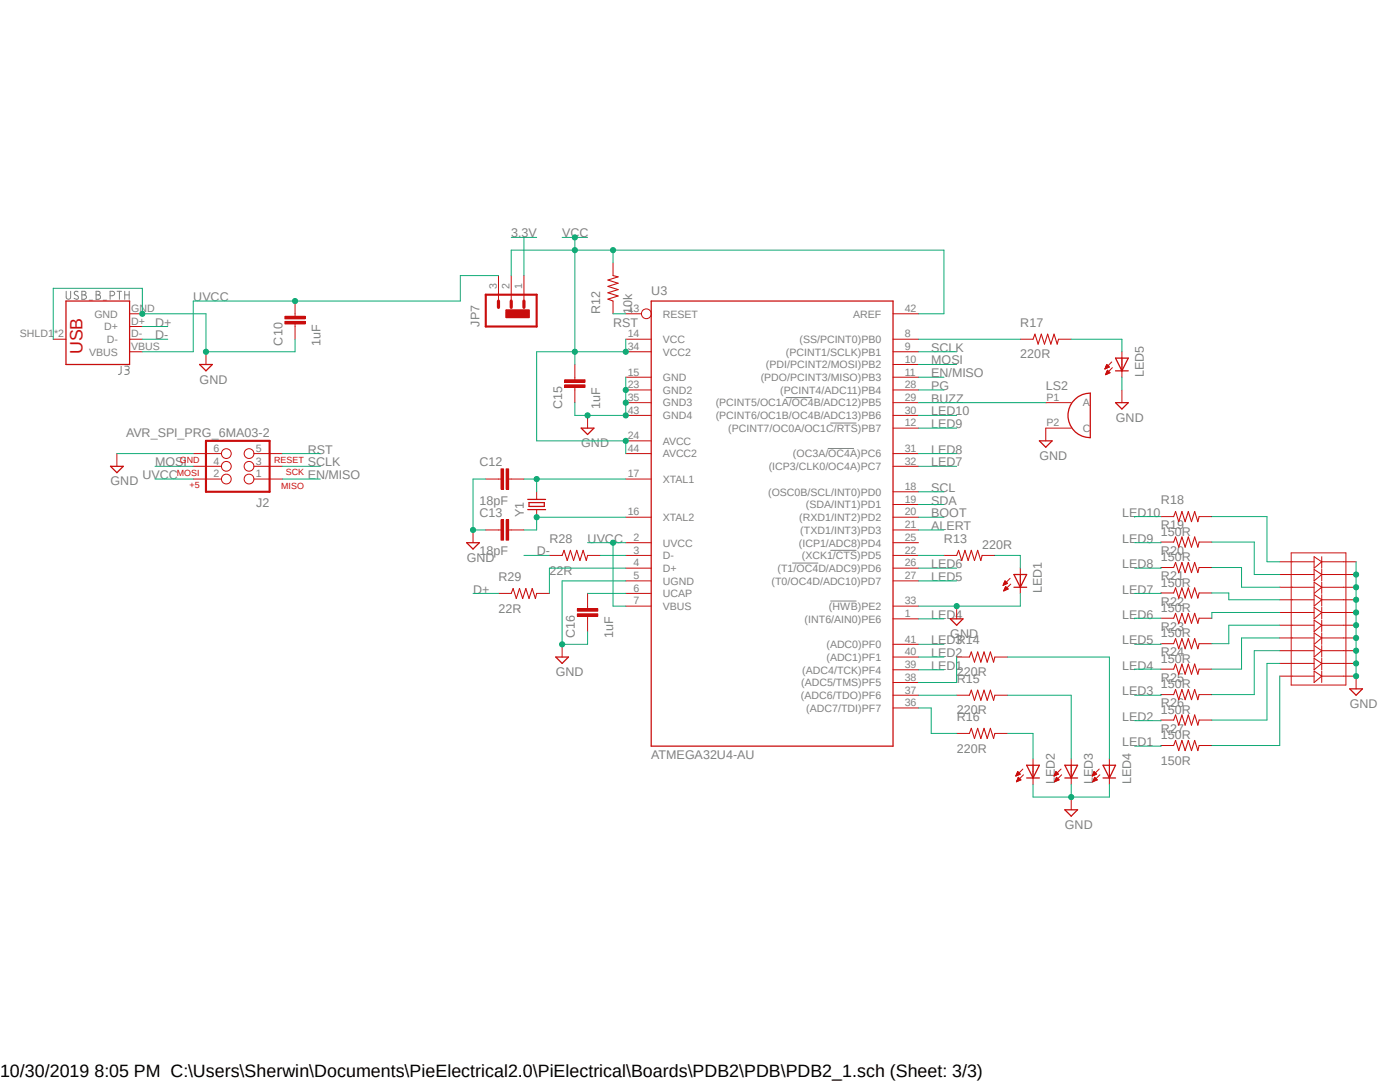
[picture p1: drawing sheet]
<svg xmlns="http://www.w3.org/2000/svg" width="279mm" height="216mm" viewBox="0 0 279 216" stroke-linecap="round" stroke-linejoin="round" font-family="sans-serif">
<path d="M3.7 44.8l272 121.2M275.7 44.8l-272 121.2" fill="none" stroke="#fff" stroke-width=".2"/>
<g fill="none" stroke="#808080" stroke-width=".2">
<path d="M13.2 58.1v1.2a.46 .46 0 0 0 .3 .4 .46 .46 0 0 0 .6-.2v-1.4M15.6 58.3a.45 .45 0 0 0-.8 .2 1.01 1.01 0 0 0 .8 .7v.4a.55 .55 0 0 1-.8-.1M16.3 58.1h.5a.36 .36 0 0 1 .4 .4 .36 .36 0 0 1-.4 .3 .44 .44 0 0 1 .4 .7l-.4 .2h-.5zM16.3 58.8h.5M17.8 59.9h.7M19.2 58.1l.6 .1a.34 .34 0 0 1 0 .6h-.2a.45 .45 0 0 1 .4 .3 .45 .45 0 0 1 0 .4l-.4 .2h-.4zM19.2 58.8h.4M20.6 59.9h.7M22 59h.4a.45 .45 0 0 0 .5-.3 .45 .45 0 0 0-.3-.5l-.6-.1v1.6M23.4 58.1h.9M23.8 58.1v1.6M24.9 58.8h.9"/>
<path d="M24.9 58.1v1.6M25.8 58.1v1.6M24.2 73.1l-.1 1.4-.5 .2M24.9 73.1h.7a.37 .37 0 0 1 .2 .4 .37 .37 0 0 1-.4 .3h-.3M25.3 73.8a.47 .47 0 0 1 .5 .5 .47 .47 0 0 1-.5 .4h-.4M156.9 79.3h5.1M165.3 89.5h5M165.8 84.4h5.1M158.2 112.4h5M165.8 109.8h5.1M165.8 119.9h5.1"/>
</g>
<path d="M39.8 72.7h2.6l-1.3 1.3zM130 60.1h48.2v88.8h-48.2zM105.3 99.7h3.6M105.3 101.7h3.6M105.6 100.3h3v.7h-3z" fill="none" stroke="#c90d0c" stroke-width=".25"/>
<g fill="none" stroke="#c90d0c" stroke-width=".2">
<path d="M41.1 70.2v2.5M124.9 62.6h3.1M124.9 67.7h5.1M124.9 70.2h5.1M124.9 75.3h5.1M124.9 77.8h5.1M178.2 62.6h5.1M178.2 67.7h5.1M178.2 70.2h5.1M178.2 75.3h5.1M178.2 77.8h5.1M178.2 72.7h5.1"/>
<path d="M99.5 95.6h.5M101.5 95.6h.5M107.1 98.1v1.6M124.9 80.3h5.1M124.9 82.9h5.1M124.9 88h5.1M124.9 90.5h5.1M124.9 95.6h5.1M178.2 80.3h5.1M178.2 82.9h5.1M178.2 90.5h5.1M178.2 85.4h5.1"/>
<path d="M178.2 93h5.1M178.2 98.1h5.1M107.1 101.7v1.5M124.9 103.2h5.1M124.9 108.3h5.1M124.9 110.8h5.1M124.9 113.4h5.1M124.9 115.9h5.1M124.9 118.4h5.1M178.2 103.2h5.1M178.2 108.3h5.1M178.2 110.8h5.1"/>
<path d="M178.2 113.4h5.1M178.2 115.9h5.1M178.2 100.7h5.1M178.2 105.7h5.1M124.9 120.9h5.1M178.2 120.9h5.1M178.2 123.5h5.1M178.2 128.6h5.1M178.2 131.1h5.1M178.2 133.6h5.1M178.2 136.2h5.1M178.2 138.7h5.1"/>
<path d="M178.2 141.3h5.1"/>
<circle cx="129" cy="62.6" r=".98"/>
</g>
<path d="M101 93.6h.5v4h-.5z" fill-rule="evenodd" fill="#c90d0c"/>
<path d="M101 93.6h.5v4h-.5z" fill="none" stroke="#c90d0c" stroke-width=".2"/>
<path d="M100 93.6h.5v4h-.5z" fill-rule="evenodd" fill="#c90d0c"/>
<path d="M96.9 95.6h2.6M100 93.6h.5v4h-.5zM102 95.6h2.6M99.5 105.7h.5M101.5 105.7h.5" fill="none" stroke="#c90d0c" stroke-width=".2"/>
<path d="M101 103.7h.5v4.1h-.5z" fill-rule="evenodd" fill="#c90d0c"/>
<path d="M101 103.7h.5v4.1h-.5z" fill="none" stroke="#c90d0c" stroke-width=".2"/>
<path d="M100 103.7h.5v4.1h-.5z" fill-rule="evenodd" fill="#c90d0c"/>
<path d="M114.7 75.3v.5M114.7 77.3v.5M94.4 105.7v2.6M96.9 105.7h2.6M100 103.7h.5v4.1h-.5zM102 105.7h2.6" fill="none" stroke="#c90d0c" stroke-width=".2"/>
<path d="M93.1 108.3h2.6l-1.3 1.3z" fill="none" stroke="#c90d0c" stroke-width=".25"/>
<path d="M112.7 75.8h4.1v.5h-4.1z" fill-rule="evenodd" fill="#c90d0c"/>
<path d="M112.7 75.8h4.1v.5h-4.1z" fill="none" stroke="#c90d0c" stroke-width=".2"/>
<path d="M112.7 76.8h4.1v.5h-4.1z" fill-rule="evenodd" fill="#c90d0c"/>
<path d="M122.3 52.5v2.5M58.9 62.6v.5M58.9 64.6v.6M112.7 76.8h4.1v.5h-4.1zM114.7 72.7v2.6M114.7 77.8v2.5M122.3 60.1v2.5" fill="none" stroke="#c90d0c" stroke-width=".2"/>
<path d="M122.3 55l1.1 .2-2.1 .7 2.1 .6-2.1 .6 2.1 .7-2.1 .6 2.1 .7-2.1 .6 1 .4" fill="none" stroke="#c90d0c" stroke-width=".21"/>
<path d="M56.9 63.1h4v.5h-4z" fill-rule="evenodd" fill="#c90d0c"/>
<path d="M56.9 63.1h4v.5h-4z" fill="none" stroke="#c90d0c" stroke-width=".2"/>
<path d="M56.9 64.1h4v.5h-4z" fill-rule="evenodd" fill="#c90d0c"/>
<path d="M56.9 64.1h4v.5h-4zM58.9 60.1v2.5M58.9 65.2v2.5M112.2 128.6v2.5M117.3 120.9v.6M117.3 123v.5" fill="none" stroke="#c90d0c" stroke-width=".2"/>
<path d="M110.9 131.1h2.6l-1.3 1.3z" fill="none" stroke="#c90d0c" stroke-width=".25"/>
<path d="M115.2 121.5h4.1v.5h-4.1z" fill-rule="evenodd" fill="#c90d0c"/>
<path d="M115.2 121.5h4.1v.5h-4.1z" fill="none" stroke="#c90d0c" stroke-width=".2"/>
<path d="M115.2 122.5h4.1v.5h-4.1z" fill-rule="evenodd" fill="#c90d0c"/>
<g fill="none" stroke="#c90d0c" stroke-width=".2">
<path d="M99.5 55v5.1M102 55v5.1M104.6 55v5.1M10.6 67.7h2.6M25.9 67.7h2.5M25.9 62.6h2.5M25.9 65.2h2.5M25.9 70.2h2.5M101 61.8h4.6v1.6h-4.6zM101 63.2h4.6M101 63.1h4.6M101 63h4.6"/>
<path d="M101 62.9h4.6M101 62.8h4.6M101 62.7h4.6M101 62.6h4.6M101 62.5h4.6M101 62.4h4.6M101 62.3h4.6M101 62.2h4.6M101 62.1h4.6M101 62h4.6M203.6 67.7h2.6M211.2 67.7h2.6"/>
<path d="M220.5 73.6h.1M220.6 73.5h.2M220.6 73.4h.4M220.6 73.3h.6M220.6 73.2h.8M220.6 74.8h.1M220.7 73.2h.6M220.7 74.7h.2M220.7 73.1h.5M220.7 74.6h.4M220.7 74.5h.6M220.8 73h.3"/>
<path d="M220.8 74.4h.7M220.8 72.9h.2M220.8 74.3h.6M220.9 72.8h.1M220.9 74.2h.4M220.9 72.7l.5 .5-.9 .4zM220.9 74.1h.3M220.9 74h.2M221 74h.1M221 73.9l.5 .5-.9 .4zM221.9 72.2l-1.4 1.4M222 73.4l-1.4 1.4"/>
<path d="M223.9 70.2v5.1M223.9 77.8v2.5M23.3 90.5v2.5M38.6 95.6h5.6M38.6 93h5.6M38.6 90.5h5.6M50.7 95.6h5.6M50.7 93h5.6M50.7 90.5h5.6M117.3 82.9v2.5M208.7 80.3h5.1M213.8 85.4h-5.1v2.6"/>
<path d="M99.5 118.4h2.5M107.1 118.4h2.5M109.6 110.8h2.6M117.3 118.4v2.5M117.3 110.8h2.5M188.4 110.8h2.5M196 110.8h2.5M200.2 116.8h.1M200.2 116.7h.2M200.3 116.6h.3M200.3 116.5h.5M200.3 116.4h.7"/>
<path d="M200.3 117.9h.1M200.4 116.3h.6M200.4 117.8h.1M200.4 117.7h.3M200.4 116.2h.5M200.4 117.6h.6M200.4 116.1h.4M200.4 117.6h.7M200.5 116h.2M200.5 117.5h.6M200.5 116h.1M200.5 117.4h.5"/>
<path d="M200.6 115.9l.5 .5-.9 .4zM200.6 117.3h.4M200.6 117.2h.3M200.7 117.1h.1M200.7 117.1l.5 .4-.9 .4zM201.6 115.4l-1.4 1.4M201.7 116.5l-1.4 1.4M203.6 113.4v5M231.7 103.1h2.5M231.7 108.2h2.5M231.7 113.2h2.5M231.7 118.3h2.5"/>
<path d="M239.3 103.1h2.6M239.3 108.2h2.6M239.3 113.2h2.6M239.3 118.3h2.6M255.4 112.1h6.9M255.4 114.6h6.9M255.4 117.2h6.9M255.4 119.7h6.9M257.7 110.3h10.9v26.4h-10.9zM262.3 111.1l1.5 1-1.5 1.3zM262.3 113.6l1.5 1-1.5 1.3zM262.3 116.2l1.5 1-1.5 1.2z"/>
<path d="M262.3 118.7l1.5 1-1.5 1.2zM263.8 112.1h6.8M263.8 111.1v2.3M263.8 113.6v2.3M263.8 116.2v2.2M263.8 118.7v2.2M263.8 114.6h6.8M263.8 117.2h6.8M263.8 119.7h6.8M115.2 122.5h4.1v.5h-4.1zM117.3 123.5v2.5M190.9 120.9v2.6"/>
<path d="M190.9 131.1h2.6M190.9 138.7h2.6M198.5 131.1h2.6M198.5 138.7h2.6M231.7 123.4h2.5M231.7 128.4h2.5M231.7 133.5h2.5M231.7 138.6h2.5M239.3 123.4h2.6M239.3 128.4h2.6M239.3 133.5h2.6M239.3 138.6h2.6"/>
<path d="M255.4 122.2h6.9M255.4 124.8h6.9M255.4 127.3h6.9M255.4 129.8h6.9M255.4 132.4h6.9M255.4 134.9h6.9M262.3 121.2l1.5 1-1.5 1.3zM262.3 123.7l1.5 1.1-1.5 1.2zM262.3 126.3l1.5 1-1.5 1.3zM262.3 128.8l1.5 1-1.5 1.3zM262.3 131.4l1.5 1-1.5 1.2zM262.3 133.9l1.5 1-1.5 1.3z"/>
<path d="M263.8 121.2v2.3M263.8 123.7v2.3M263.8 126.3v2.3M263.8 128.8v2.3M263.8 131.4v2.2M263.8 133.9v2.3M263.8 122.2h6.8M263.8 124.8h6.8M263.8 127.3h6.8M263.8 129.8h6.8M263.8 132.4h6.8M263.8 134.9h6.8v2.6"/>
<path d="M190.9 146.3h2.6M198.5 146.3h2.6M202.7 154.8h.2M202.8 154.7h.3M202.8 154.6h.5M202.9 154.5h.6M202.9 155.9h.1M202.9 154.4h.6M202.9 155.8h.3M202.9 154.3h.6M202.9 155.7h.5M203 154.2h.4"/>
<path d="M203 155.7h.6M203 154.1h.3M203 155.6h.7M203.1 154.1h.1M203.1 154h.1M203.1 155.5h.5M203.1 154l-.4 .9M203.1 154l.5 .5-.9 .4M203.1 155.4h.4M203.2 155.3h.2M203.2 155.2h.1M203.2 155.1h.1"/>
<path d="M203.2 155.1l-.3 .9M203.2 155.1l.6 .5-.9 .4M204.1 153.5l-1.4 1.4M204.3 154.6l-1.4 1.4M206.2 151.4v5.1M210.4 154.8h.1M210.4 154.7h.3M210.4 154.6h.5M210.5 154.5h.6M210.5 155.9h.1M210.5 154.4h.7M210.5 155.8h.3"/>
<path d="M210.6 154.3h.5M210.6 155.7h.4M210.6 154.2h.4M210.6 155.7h.6M210.7 154.1h.2M210.7 155.6h.6M210.7 154.1h.1M210.7 154h.1M210.7 155.5h.5M210.7 155.4h.5M210.7 155.3h.3M210.7 154l-.3 .9"/>
<path d="M210.7 154l.5 .5-.8 .4M210.8 155.2h.1M210.8 155.1h.1M210.9 155.1l-.4 .9M210.9 155.1l.5 .5-.9 .4M211.8 153.5l-1.4 1.4M211.9 154.6l-1.4 1.4M213.8 151.4v5.1M213.8 159v2.6M218 154.8h.1M218 154.7h.4M218.1 154.6h.4"/>
<path d="M218.1 154.5h.6M218.1 155.9h.1M218.1 154.4h.7M218.1 155.8h.3M218.2 154.3h.5M218.2 155.7h.5M218.2 154.2h.4M218.2 155.7h.7M218.3 154.1h.2M218.3 154.1h.1M218.3 155.6h.6M218.3 154h.1"/>
<path d="M218.3 155.5h.6M218.4 155.4h.3M218.4 155.3h.3M218.4 154l-.4 .9M218.4 154l.5 .5-.9 .4M218.4 155.2h.2M218.4 155.1h.1M218.5 155.1l-.4 .9M218.5 155.1l.5 .5-.9 .4M219.4 153.5l-1.4 1.4M219.5 154.6l-1.4 1.4M221.4 151.4v5.1"/>
<path d="M231.7 143.7h2.5M231.7 148.8h2.5M239.3 143.7h2.6M239.3 148.8h2.6"/>
<circle cx="45.2" cy="90.5" r=".98"/>
<circle cx="45.2" cy="93" r=".98"/>
<circle cx="45.2" cy="95.6" r=".98"/>
<circle cx="49.7" cy="93" r=".98"/>
<circle cx="49.7" cy="90.5" r=".98"/>
<circle cx="49.7" cy="95.6" r=".98"/>
</g>
<g fill="none" stroke="#c90d0c" stroke-width=".25">
<path d="M13.2 60.1h12.7v12.6h-12.7zM214.6 79.6a4.3 4.3 0 0 1 3-1.2v8.9a4.4 4.4 0 0 1-4.1-2.8 4.4 4.4 0 0 1 1.1-4.9zM222.6 71.5h2.6l-1.3 2.5zM222.6 74h2.6M22.1 93h2.5l-1.3 1.3zM116 85.4h2.5l-1.2 1.3zM207.4 88h2.6l-1.3 1.2zM222.6 80.3h2.6l-1.3 1.3zM202.4 114.6h2.5l-1.3 2.6zM202.4 117.2h2.5M189.7 123.5h2.5l-1.3 1.3zM269.4 137.5h2.5l-1.3 1.2z"/>
<path d="M204.9 152.7h2.5l-1.2 2.5zM204.9 155.2h2.5M212.5 155.2h2.6M212.5 152.7h2.6l-1.3 2.5zM220.1 155.2h2.5M220.1 152.7h2.5l-1.2 2.5zM212.5 161.6h2.6l-1.3 1.3z"/>
</g>
<g fill="none" stroke="#c90d0c" stroke-width=".21">
<path d="M206.2 67.7l.3-1 .7 2 .6-2 .6 2 .7-2 .6 2 .7-2 .6 2 .2-1M102 118.4l.4-1 .6 2 .7-2 .6 2 .6-2 .7 2 .6-2 .6 2 .3-1M112.2 110.8l.4-1 .6 2 .6-2 .7 2 .6-2 .6 2 .7-2 .6 2 .3-1M190.9 110.8l.4-1 .6 2 .7-2 .6 2 .6-2 .7 2 .6-2 .6 2 .3-1M234.2 103.1l.4-1 .6 2 .7-2 .6 2 .7-2 .6 2 .6-2 .7 2 .2-1M234.2 108.2l.4-1.1 .6 2.1 .7-2.1 .6 2.1 .7-2.1 .6 2.1 .6-2.1 .7 2.1 .2-1M234.2 113.2l.4-1 .6 2.1 .7-2.1 .6 2.1 .7-2.1 .6 2.1 .6-2.1 .7 2.1 .2-1.1M234.2 118.3l.4-1 .6 2 .7-2 .6 2 .7-2 .6 2 .6-2 .7 2 .2-1M193.5 131.1l.3-1 .7 2 .6-2 .6 2 .7-2 .6 2 .7-2 .6 2 .2-1M193.5 138.7l.3-1 .7 2 .6-2 .6 2 .7-2 .6 2 .7-2 .6 2 .2-1M234.2 123.4l.4-1 .6 2 .7-2 .6 2 .7-2 .6 2 .6-2 .7 2 .2-1M234.2 128.4l.4-1 .6 2.1 .7-2.1 .6 2.1 .7-2.1 .6 2.1 .6-2.1 .7 2.1 .2-1.1"/>
<path d="M234.2 133.5l.4-1 .6 2 .7-2 .6 2 .7-2 .6 2 .6-2 .7 2 .2-1M234.2 138.6l.4-1 .6 2 .7-2 .6 2 .7-2 .6 2 .6-2 .7 2 .2-1M193.5 146.3l.3-1 .7 2.1 .6-2.1 .6 2.1 .7-2.1 .6 2.1 .7-2.1 .6 2.1 .2-1.1M234.2 143.7l.4-1 .6 2 .7-2 .6 2 .7-2 .6 2 .6-2 .7 2 .2-1M234.2 148.8l.4-1.1 .6 2.1 .7-2.1 .6 2.1 .7-2.1 .6 2.1 .6-2.1 .7 2.1 .2-1"/>
</g>
<path d="M96.9 58.8h10.2v6.4h-10.2zM41.1 88h12.7v10.1h-12.7z" fill="none" stroke="#c90d0c" stroke-width=".42"/>
<path d="M99.5 60.1v1.2M102 60.1v1.2M104.6 60.1v1.2" fill="none" stroke="#c90d0c" stroke-width=".64"/>
<path d="M99.5 55h-7.6v5.1h-53.3v10.1h-10.2M28.4 67.7h5.1M28.4 65.2h5.1M94.4 118.4h5.1M104.6 110.8h5" fill="none" stroke="#0dab76" stroke-width=".2"/>
<circle cx="58.9" cy="60.1" r=".51" fill="#0dab76"/>
<g fill="none" stroke="#0dab76" stroke-width=".2">
<path d="M117.3 108.3h7.6M122.3 108.3v12.6h2.6"/>
<circle cx="58.9" cy="60.1" r=".51"/>
</g>
<circle cx="122.3" cy="108.3" r=".51" fill="#0dab76"/>
<g fill="none" stroke="#0dab76" stroke-width=".2">
<path d="M10.6 67.7v-10.2h17.8v5.1h12.7v7.6h17.8v-2.5M30.9 95.6h7.7"/>
<circle cx="122.3" cy="108.3" r=".51"/>
</g>
<circle cx="28.4" cy="62.6" r=".51" fill="#0dab76"/>
<circle cx="28.4" cy="62.6" r=".51" fill="none" stroke="#0dab76" stroke-width=".2"/>
<circle cx="41.1" cy="70.2" r=".51" fill="#0dab76"/>
<g fill="none" stroke="#0dab76" stroke-width=".2">
<path d="M96.9 95.6h-2.5v10.1h2.5"/>
<circle cx="41.1" cy="70.2" r=".51"/>
</g>
<circle cx="94.4" cy="105.7" r=".51" fill="#0dab76"/>
<g fill="none" stroke="#0dab76" stroke-width=".2">
<path d="M124.9 115.9h-12.7v12.7h5.1v-2.6"/>
<circle cx="94.4" cy="105.7" r=".51"/>
</g>
<circle cx="112.2" cy="128.6" r=".51" fill="#0dab76"/>
<g fill="none" stroke="#0dab76" stroke-width=".2">
<path d="M203.6 118.4v2.5h-20.3"/>
<circle cx="112.2" cy="128.6" r=".51"/>
</g>
<circle cx="190.9" cy="120.9" r=".51" fill="#0dab76"/>
<g fill="none" stroke="#0dab76" stroke-width=".2">
<path d="M270.6 112.1v5.1"/>
<circle cx="190.9" cy="120.9" r=".51"/>
</g>
<circle cx="270.6" cy="114.6" r=".51" fill="#0dab76"/>
<g fill="none" stroke="#0dab76" stroke-width=".2">
<path d="M270.6 117.2v2.5"/>
<circle cx="270.6" cy="114.6" r=".51"/>
</g>
<circle cx="270.6" cy="117.2" r=".51" fill="#0dab76"/>
<g fill="none" stroke="#0dab76" stroke-width=".2">
<path d="M270.6 119.7v2.5"/>
<circle cx="270.6" cy="117.2" r=".51"/>
</g>
<circle cx="270.6" cy="119.7" r=".51" fill="#0dab76"/>
<g fill="none" stroke="#0dab76" stroke-width=".2">
<path d="M270.6 122.2v2.6"/>
<circle cx="270.6" cy="119.7" r=".51"/>
</g>
<circle cx="270.6" cy="122.2" r=".51" fill="#0dab76"/>
<g fill="none" stroke="#0dab76" stroke-width=".2">
<path d="M270.6 124.8v2.5"/>
<circle cx="270.6" cy="122.2" r=".51"/>
</g>
<circle cx="270.6" cy="124.8" r=".51" fill="#0dab76"/>
<g fill="none" stroke="#0dab76" stroke-width=".2">
<path d="M270.6 127.3v2.5"/>
<circle cx="270.6" cy="124.8" r=".51"/>
</g>
<circle cx="270.6" cy="127.3" r=".51" fill="#0dab76"/>
<g fill="none" stroke="#0dab76" stroke-width=".2">
<path d="M270.6 129.8v2.6"/>
<circle cx="270.6" cy="127.3" r=".51"/>
</g>
<circle cx="270.6" cy="129.8" r=".51" fill="#0dab76"/>
<g fill="none" stroke="#0dab76" stroke-width=".2">
<path d="M270.6 132.4v2.5"/>
<circle cx="270.6" cy="129.8" r=".51"/>
</g>
<circle cx="270.6" cy="132.4" r=".51" fill="#0dab76"/>
<circle cx="270.6" cy="132.4" r=".51" fill="none" stroke="#0dab76" stroke-width=".2"/>
<circle cx="270.6" cy="134.9" r=".51" fill="#0dab76"/>
<g fill="none" stroke="#0dab76" stroke-width=".2">
<path d="M223.9 75.3v2.5M206.2 156.5v2.5h15.2v-2.5M213.8 156.5v2.5"/>
<circle cx="270.6" cy="134.9" r=".51"/>
</g>
<circle cx="213.8" cy="159" r=".51" fill="#0dab76"/>
<g fill="none" stroke="#0dab76" stroke-width=".2">
<path d="M124.9 75.3v5"/>
<circle cx="213.8" cy="159" r=".51"/>
</g>
<circle cx="124.9" cy="77.8" r=".51" fill="#0dab76"/>
<g fill="none" stroke="#0dab76" stroke-width=".2">
<path d="M124.9 80.3v2.6"/>
<circle cx="124.9" cy="77.8" r=".51"/>
</g>
<circle cx="124.9" cy="80.3" r=".51" fill="#0dab76"/>
<g fill="none" stroke="#0dab76" stroke-width=".2">
<path d="M114.7 80.3v2.6h10.2"/>
<circle cx="124.9" cy="80.3" r=".51"/>
</g>
<circle cx="124.9" cy="82.9" r=".51" fill="#0dab76"/>
<circle cx="124.9" cy="82.9" r=".51" fill="none" stroke="#0dab76" stroke-width=".2"/>
<circle cx="117.3" cy="82.9" r=".51" fill="#0dab76"/>
<g fill="none" stroke="#0dab76" stroke-width=".2">
<path d="M23.3 90.5h15.3M104.6 95.6h20.3M107.1 95.6v2.5"/>
<circle cx="117.3" cy="82.9" r=".51"/>
</g>
<circle cx="107.1" cy="95.6" r=".51" fill="#0dab76"/>
<g fill="none" stroke="#0dab76" stroke-width=".2">
<path d="M124.9 103.2h-17.8v2.5"/>
<circle cx="107.1" cy="95.6" r=".51"/>
</g>
<circle cx="107.1" cy="103.2" r=".51" fill="#0dab76"/>
<g fill="none" stroke="#0dab76" stroke-width=".2">
<path d="M122.3 62.6h2.6M124.9 67.7v2.5h-10.2M183.3 77.8h5.1M183.3 67.7h20.3M213.8 67.7h10.1v2.5M56.3 90.5h7.6M183.3 90.5h7.6M183.3 98.1h5.1M183.3 80.3h25.4M183.3 82.9h7.6M183.3 85.4h7.6M183.3 93h7.6"/>
<path d="M104.6 105.7h2.5M117.3 118.4h7.6M119.8 110.8h5.1M124.9 113.4h-15.3v5M183.3 105.7h5.1M183.3 100.7h5.1M183.3 103.2h5.1M183.3 113.4h7.6M183.3 115.9h7.6M183.3 110.8h5.1M198.5 110.8h5.1v2.6M231.7 118.3l-5.3 .1"/>
<path d="M231.7 103.1h-5.3v.1M231.7 108.2v.1h-5.3M231.7 113.2v.2h-5.3M241.9 103.1h11v9h2.5M241.9 108.2h8.4v6.4h5.1M241.9 113.2h5.9v4h7.6M241.9 118.3h3.3v1.4h10.2M183.3 128.6h5.1M183.3 123.5h5.1M183.3 138.7h7.6M183.3 131.1h5.1M183.3 133.6h5.1"/>
<path d="M190.9 131.1v5.1h-7.6M201.1 138.7h12.7v12.7M201.1 131.1h20.3v20.3M231.7 133.5h-5.3v.1M231.7 123.4h-5.3v.1M231.7 128.4v.2h-5.3M231.7 138.6v.1h-5.3M255.4 132.4h-2.5v11.3h-11M255.4 129.8h-5.1v8.8h-8.4M255.4 127.3h-7.6v6.2h-5.9M255.4 124.8h-10.2v3.6h-3.3M255.4 122.2h-13.5v1.2"/>
<path d="M255.4 134.9v13.9h-13.5M183.3 141.3h2.5v5h5.1M201.1 146.3h5.1v5.1M231.7 143.7v.1h-5.3M231.7 148.8v.1h-5.3"/>
<circle cx="107.1" cy="103.2" r=".51"/>
</g>
<circle cx="124.9" cy="70.2" r=".51" fill="#0dab76"/>
<g fill="none" stroke="#0dab76" stroke-width=".2">
<path d="M112.2 47.4h2.5v25.3"/>
<circle cx="124.9" cy="70.2" r=".51"/>
</g>
<circle cx="114.7" cy="70.2" r=".51" fill="#0dab76"/>
<g fill="none" stroke="#0dab76" stroke-width=".2">
<path d="M114.7 47.4h2.6"/>
<circle cx="114.7" cy="70.2" r=".51"/>
</g>
<circle cx="114.7" cy="47.4" r=".51" fill="#0dab76"/>
<g fill="none" stroke="#0dab76" stroke-width=".2">
<path d="M114.7 49.9h7.6v2.6"/>
<circle cx="114.7" cy="47.4" r=".51"/>
</g>
<circle cx="114.7" cy="49.9" r=".51" fill="#0dab76"/>
<g fill="none" stroke="#0dab76" stroke-width=".2">
<path d="M107.1 70.2v17.8h17.8v2.5"/>
<circle cx="114.7" cy="49.9" r=".51"/>
</g>
<circle cx="124.9" cy="88" r=".51" fill="#0dab76"/>
<g fill="none" stroke="#0dab76" stroke-width=".2">
<path d="M122.3 49.9h66.1v12.7h-5.1M107.1 70.2h7.6"/>
<circle cx="124.9" cy="88" r=".51"/>
</g>
<circle cx="122.3" cy="49.9" r=".51" fill="#0dab76"/>
<g fill="none" stroke="#0dab76" stroke-width=".2">
<path d="M102 47.4h5.1M104.6 47.4v7.6M114.7 49.9h-12.7v5.1M183.3 70.2h7.6M183.3 72.7h7.6M183.3 75.3h5.1M30.9 93h7.7M56.3 93h7.6M56.3 95.6h7.6"/>
<circle cx="122.3" cy="49.9" r=".51"/>
</g>
<text font-size="3.6" fill="#c90d0c" x="16.5" y="70.7" transform="rotate(-90 16.5 70.7)">USB</text>
<text font-size="3.6" x="0" y="214.9">10/30/2019 8:05 PM C:\Users\Sherwin\Documents\PieElectrical2.0\PiElectrical\Boards\PDB2\PDB\PDB2_1.sch (Sheet: 3/3)</text>
<g font-size="2.5" fill="#808080">
<text x="102" y="47.4">3.3V</text>
<text x="112.2" y="47.4">VCC</text>
<text x="130" y="58.8">U3</text>
<text x="30.9" y="65.2">D+</text>
<text x="38.6" y="60.1">UVCC</text>
<text x="95.7" y="65.2" transform="rotate(-90 95.7 65.2)">JP7</text>
<text x="119.8" y="62.6" transform="rotate(-90 119.8 62.6)">R12</text>
<text x="122.3" y="65.2">RST</text>
<text x="126.2" y="62.6" transform="rotate(-90 126.2 62.6)">10k</text>
<text x="203.6" y="65.2">R17</text>
<text x="30.9" y="67.7">D-</text>
<text x="56.3" y="69" transform="rotate(-90 56.3 69)">C10</text>
<text x="64" y="69" transform="rotate(-90 64 69)">1uF</text>
<text x="185.8" y="70.2">SCLK</text>
<text x="203.6" y="71.5">220R</text>
<text x="39.8" y="76.5">GND</text>
<text x="185.8" y="77.8">PG</text>
<text x="185.8" y="72.7">MOSI</text>
<text x="185.8" y="75.3">EN/MISO</text>
<text x="208.7" y="77.8">LS2</text>
<text x="228.3" y="75.2" transform="rotate(-90 228.3 75.2)">LED5</text>
<text x="112.2" y="81.6" transform="rotate(-90 112.2 81.6)">C15</text>
<text x="119.8" y="81.6" transform="rotate(-90 119.8 81.6)">1uF</text>
<text x="185.8" y="80.3">BUZZ</text>
<text x="185.8" y="82.9">LED10</text>
<text x="25.1" y="87.2">AVR_SPI_PRG_6MA03-2</text>
<text x="116" y="89.2">GND</text>
<text x="185.8" y="85.4">LED9</text>
<text x="222.7" y="84.2">GND</text>
<text x="28.4" y="95.6">UVCC</text>
<text x="30.9" y="93.1">MOSI</text>
<text x="61.4" y="90.5">RST</text>
<text x="61.4" y="93.1">SCLK</text>
<text x="61.4" y="95.6">EN/MISO</text>
<text x="95.7" y="93.1">C12</text>
<text x="185.8" y="90.5">LED8</text>
<text x="185.8" y="93.1">LED7</text>
<text x="207.4" y="91.8">GND</text>
<text x="22.1" y="96.9">GND</text>
<text x="51.1" y="101.2">J2</text>
<text x="95.7" y="100.7">18pF</text>
<text x="185.8" y="100.7">SDA</text>
<text x="185.8" y="98.1">SCL</text>
<text x="231.7" y="100.5">R18</text>
<text x="95.7" y="103.2">C13</text>
<text x="104.6" y="103.2" transform="rotate(-90 104.6 103.2)">Y1</text>
<text x="185.8" y="103.2">BOOT</text>
<text x="185.8" y="105.7">ALERT</text>
<text x="223.9" y="103.2">LED10</text>
<text x="231.7" y="106.9">150R</text>
<text x="231.7" y="105.6">R19</text>
<text x="93.1" y="112.1">GND</text>
<text x="95.7" y="110.8">18pF</text>
<text x="107.1" y="110.8">D-</text>
<text x="109.6" y="108.3">R28</text>
<text x="117.3" y="108.3">UVCC</text>
<text x="185.8" y="113.4">LED6</text>
<text x="188.4" y="108.3">R13</text>
<text x="196" y="109.6">220R</text>
<text x="223.9" y="108.3">LED9</text>
<text x="223.9" y="113.4">LED8</text>
<text x="231.7" y="112">150R</text>
<text x="231.7" y="110.7">R20</text>
<text x="94.4" y="118.5">D+</text>
<text x="99.5" y="115.9">R29</text>
<text x="109.6" y="114.6">22R</text>
<text x="185.8" y="115.9">LED5</text>
<text x="207.9" y="118.4" transform="rotate(-90 207.9 118.4)">LED1</text>
<text x="223.9" y="118.5">LED7</text>
<text x="231.7" y="117.1">150R</text>
<text x="231.7" y="115.8">R21</text>
<text x="99.5" y="122.2">22R</text>
<text x="185.8" y="123.5">LED4</text>
<text x="223.9" y="123.5">LED6</text>
<text x="231.7" y="122.1">150R</text>
<text x="231.7" y="120.9">R22</text>
<text x="231.7" y="125.9">R23</text>
<text x="114.7" y="127.3" transform="rotate(-90 114.7 127.3)">C16</text>
<text x="122.3" y="127.3" transform="rotate(-90 122.3 127.3)">1uF</text>
<text x="185.8" y="128.6">LED3</text>
<text x="185.8" y="131.1">LED2</text>
<text x="189.7" y="127.3">GND</text>
<text x="190.9" y="128.6">R14</text>
<text x="223.9" y="128.6">LED5</text>
<text x="231.7" y="127.2">150R</text>
<text x="231.7" y="131">R24</text>
<text x="110.9" y="134.9">GND</text>
<text x="185.8" y="133.6">LED1</text>
<text x="190.9" y="134.9">220R</text>
<text x="190.9" y="136.2">R15</text>
<text x="223.9" y="133.6">LED4</text>
<text x="231.7" y="132.3">150R</text>
<text x="231.7" y="137.3">150R</text>
<text x="231.7" y="136.1">R25</text>
<text x="190.9" y="142.5">220R</text>
<text x="190.9" y="143.8">R16</text>
<text x="223.9" y="138.7">LED3</text>
<text x="223.9" y="143.8">LED2</text>
<text x="231.7" y="142.4">150R</text>
<text x="231.7" y="141.1">R26</text>
<text x="269.4" y="141.3">GND</text>
<text x="223.9" y="148.9">LED1</text>
<text x="231.7" y="147.5">150R</text>
<text x="231.7" y="146.2">R27</text>
<text x="130" y="151.4">ATMEGA32U4-AU</text>
<text x="190.9" y="150.2">220R</text>
<text x="231.7" y="152.6">150R</text>
<text x="210.5" y="156.4" transform="rotate(-90 210.5 156.4)">LED2</text>
<text x="218.1" y="156.4" transform="rotate(-90 218.1 156.4)">LED3</text>
<text x="225.7" y="156.4" transform="rotate(-90 225.7 156.4)">LED4</text>
<text x="212.5" y="165.4">GND</text>
</g>
<g font-size="2.1" fill="#808080">
<text x="99.1" y="57.7" transform="rotate(-90 99.1 57.7)">3</text>
<text x="101.7" y="57.7" transform="rotate(-90 101.7 57.7)">2</text>
<text x="104.2" y="57.7" transform="rotate(-90 104.2 57.7)">1</text>
<text x="18.8" y="63.4">GND</text>
<text x="20.8" y="65.9">D+</text>
<text x="26.2" y="64.8">D+</text>
<text x="26.2" y="62.2">GND</text>
<text x="125.3" y="62.2">13</text>
<text x="132.3" y="63.4">RESET</text>
<text x="170.3" y="63.4">AREF</text>
<text x="180.6" y="62.2">42</text>
<text x="4" y="67.3">SHLD1*2</text>
<text x="17.8" y="71">VBUS</text>
<text x="21.3" y="68.5">D-</text>
<text x="26.2" y="67.3">D-</text>
<text x="26.2" y="69.8">VBUS</text>
<text x="125.3" y="67.3">14</text>
<text x="125.3" y="69.8">34</text>
<text x="132.3" y="68.5">VCC</text>
<text x="132.3" y="71">VCC2</text>
<text x="156.8" y="71">(PCINT1/SCLK)PB1</text>
<text x="159.6" y="68.5">(SS/PCINT0)PB0</text>
<text x="180.6" y="67.3">8</text>
<text x="180.6" y="69.8">9</text>
<text x="125.3" y="74.9">15</text>
<text x="125.3" y="77.5">23</text>
<text x="132.3" y="76">GND</text>
<text x="151.8" y="76">(PDO/PCINT3/MISO)PB3</text>
<text x="152.9" y="73.5">(PDI/PCINT2/MOSI)PB2</text>
<text x="180.6" y="72.4">10</text>
<text x="180.6" y="74.9">11</text>
<text x="180.6" y="77.5">28</text>
<text x="125.3" y="80">35</text>
<text x="125.3" y="82.5">43</text>
<text x="132.3" y="78.6">GND2</text>
<text x="132.3" y="81.1">GND3</text>
<text x="132.3" y="83.7">GND4</text>
<text x="142.8" y="81.1">(PCINT5/OC1A/OC4B/ADC12)PB5</text>
<text x="142.8" y="83.7">(PCINT6/OC1B/OC4B/ADC13)PB6</text>
<text x="155.7" y="78.6">(PCINT4/ADC11)PB4</text>
<text x="180.6" y="80">29</text>
<text x="180.6" y="82.5">30</text>
<text x="208.8" y="80">P1</text>
<text x="216.1" y="81.1">A</text>
<text x="125.3" y="87.6">24</text>
<text x="132.3" y="88.7">AVCC</text>
<text x="145.3" y="86.2">(PCINT7/OC0A/OC1C/RTS)PB7</text>
<text x="180.6" y="85.1">12</text>
<text x="208.8" y="85.1">P2</text>
<text x="216.1" y="86.2">C</text>
<text x="42.6" y="95.2">2</text>
<text x="42.6" y="92.7">4</text>
<text x="42.6" y="90.2">6</text>
<text x="51.1" y="95.2">1</text>
<text x="51.1" y="92.7">3</text>
<text x="51.1" y="90.2">5</text>
<text x="125.3" y="90.2">44</text>
<text x="125.3" y="95.2">17</text>
<text x="132.3" y="91.3">AVCC2</text>
<text x="153.4" y="93.8">(ICP3/CLK0/OC4A)PC7</text>
<text x="158.2" y="91.3">(OC3A/OC4A)PC6</text>
<text x="180.6" y="90.2">31</text>
<text x="180.6" y="92.7">32</text>
<text x="132.3" y="96.4">XTAL1</text>
<text x="153.3" y="98.9">(OSC0B/SCL/INT0)PD0</text>
<text x="160.8" y="101.4">(SDA/INT1)PD1</text>
<text x="180.6" y="97.8">18</text>
<text x="180.6" y="100.3">19</text>
<text x="125.3" y="102.8">16</text>
<text x="126.4" y="107.9">2</text>
<text x="132.3" y="104">XTAL2</text>
<text x="159.5" y="104">(RXD1/INT2)PD2</text>
<text x="159.7" y="106.5">(TXD1/INT3)PD3</text>
<text x="180.6" y="102.8">20</text>
<text x="180.6" y="105.4">21</text>
<text x="180.6" y="107.9">25</text>
<text x="126.4" y="110.4">3</text>
<text x="126.4" y="113">4</text>
<text x="132.3" y="109.1">UVCC</text>
<text x="132.3" y="111.6">D-</text>
<text x="159.4" y="109.1">(ICP1/ADC8)PD4</text>
<text x="160" y="111.6">(XCK1/CTS)PD5</text>
<text x="180.6" y="110.4">22</text>
<text x="180.6" y="113">26</text>
<text x="126.4" y="115.5">5</text>
<text x="126.4" y="118.1">6</text>
<text x="132.3" y="114.1">D+</text>
<text x="132.3" y="116.7">UGND</text>
<text x="132.3" y="119.2">UCAP</text>
<text x="154" y="116.7">(T0/OC4D/ADC10)PD7</text>
<text x="155.2" y="114.1">(T1/OC4D/ADC9)PD6</text>
<text x="180.6" y="115.5">27</text>
<text x="126.4" y="120.6">7</text>
<text x="132.3" y="121.7">VBUS</text>
<text x="160.6" y="124.2">(INT6/AIN0)PE6</text>
<text x="165.4" y="121.7">(HWB)PE2</text>
<text x="180.6" y="120.6">33</text>
<text x="180.6" y="123.1">1</text>
<text x="164.9" y="129.3">(ADC0)PF0</text>
<text x="164.9" y="131.9">(ADC1)PF1</text>
<text x="180.6" y="128.2">41</text>
<text x="180.6" y="130.8">40</text>
<text x="159.9" y="136.9">(ADC5/TMS)PF5</text>
<text x="160.1" y="134.4">(ADC4/TCK)PF4</text>
<text x="180.6" y="133.3">39</text>
<text x="180.6" y="135.8">38</text>
<text x="159.9" y="139.5">(ADC6/TDO)PF6</text>
<text x="160.9" y="142">(ADC7/TDI)PF7</text>
<text x="180.6" y="138.4">37</text>
<text x="180.6" y="140.9">36</text>
</g>
<g font-size="1.8" fill="#c90d0c">
<text x="35.3" y="95">MOSI</text>
<text x="35.9" y="92.3">GND</text>
<text x="54.7" y="92.3">RESET</text>
<text x="57" y="94.8">SCK</text>
<text x="37.8" y="97.4">+5</text>
<text x="56.1" y="97.6">MISO</text>
</g>
</svg>
